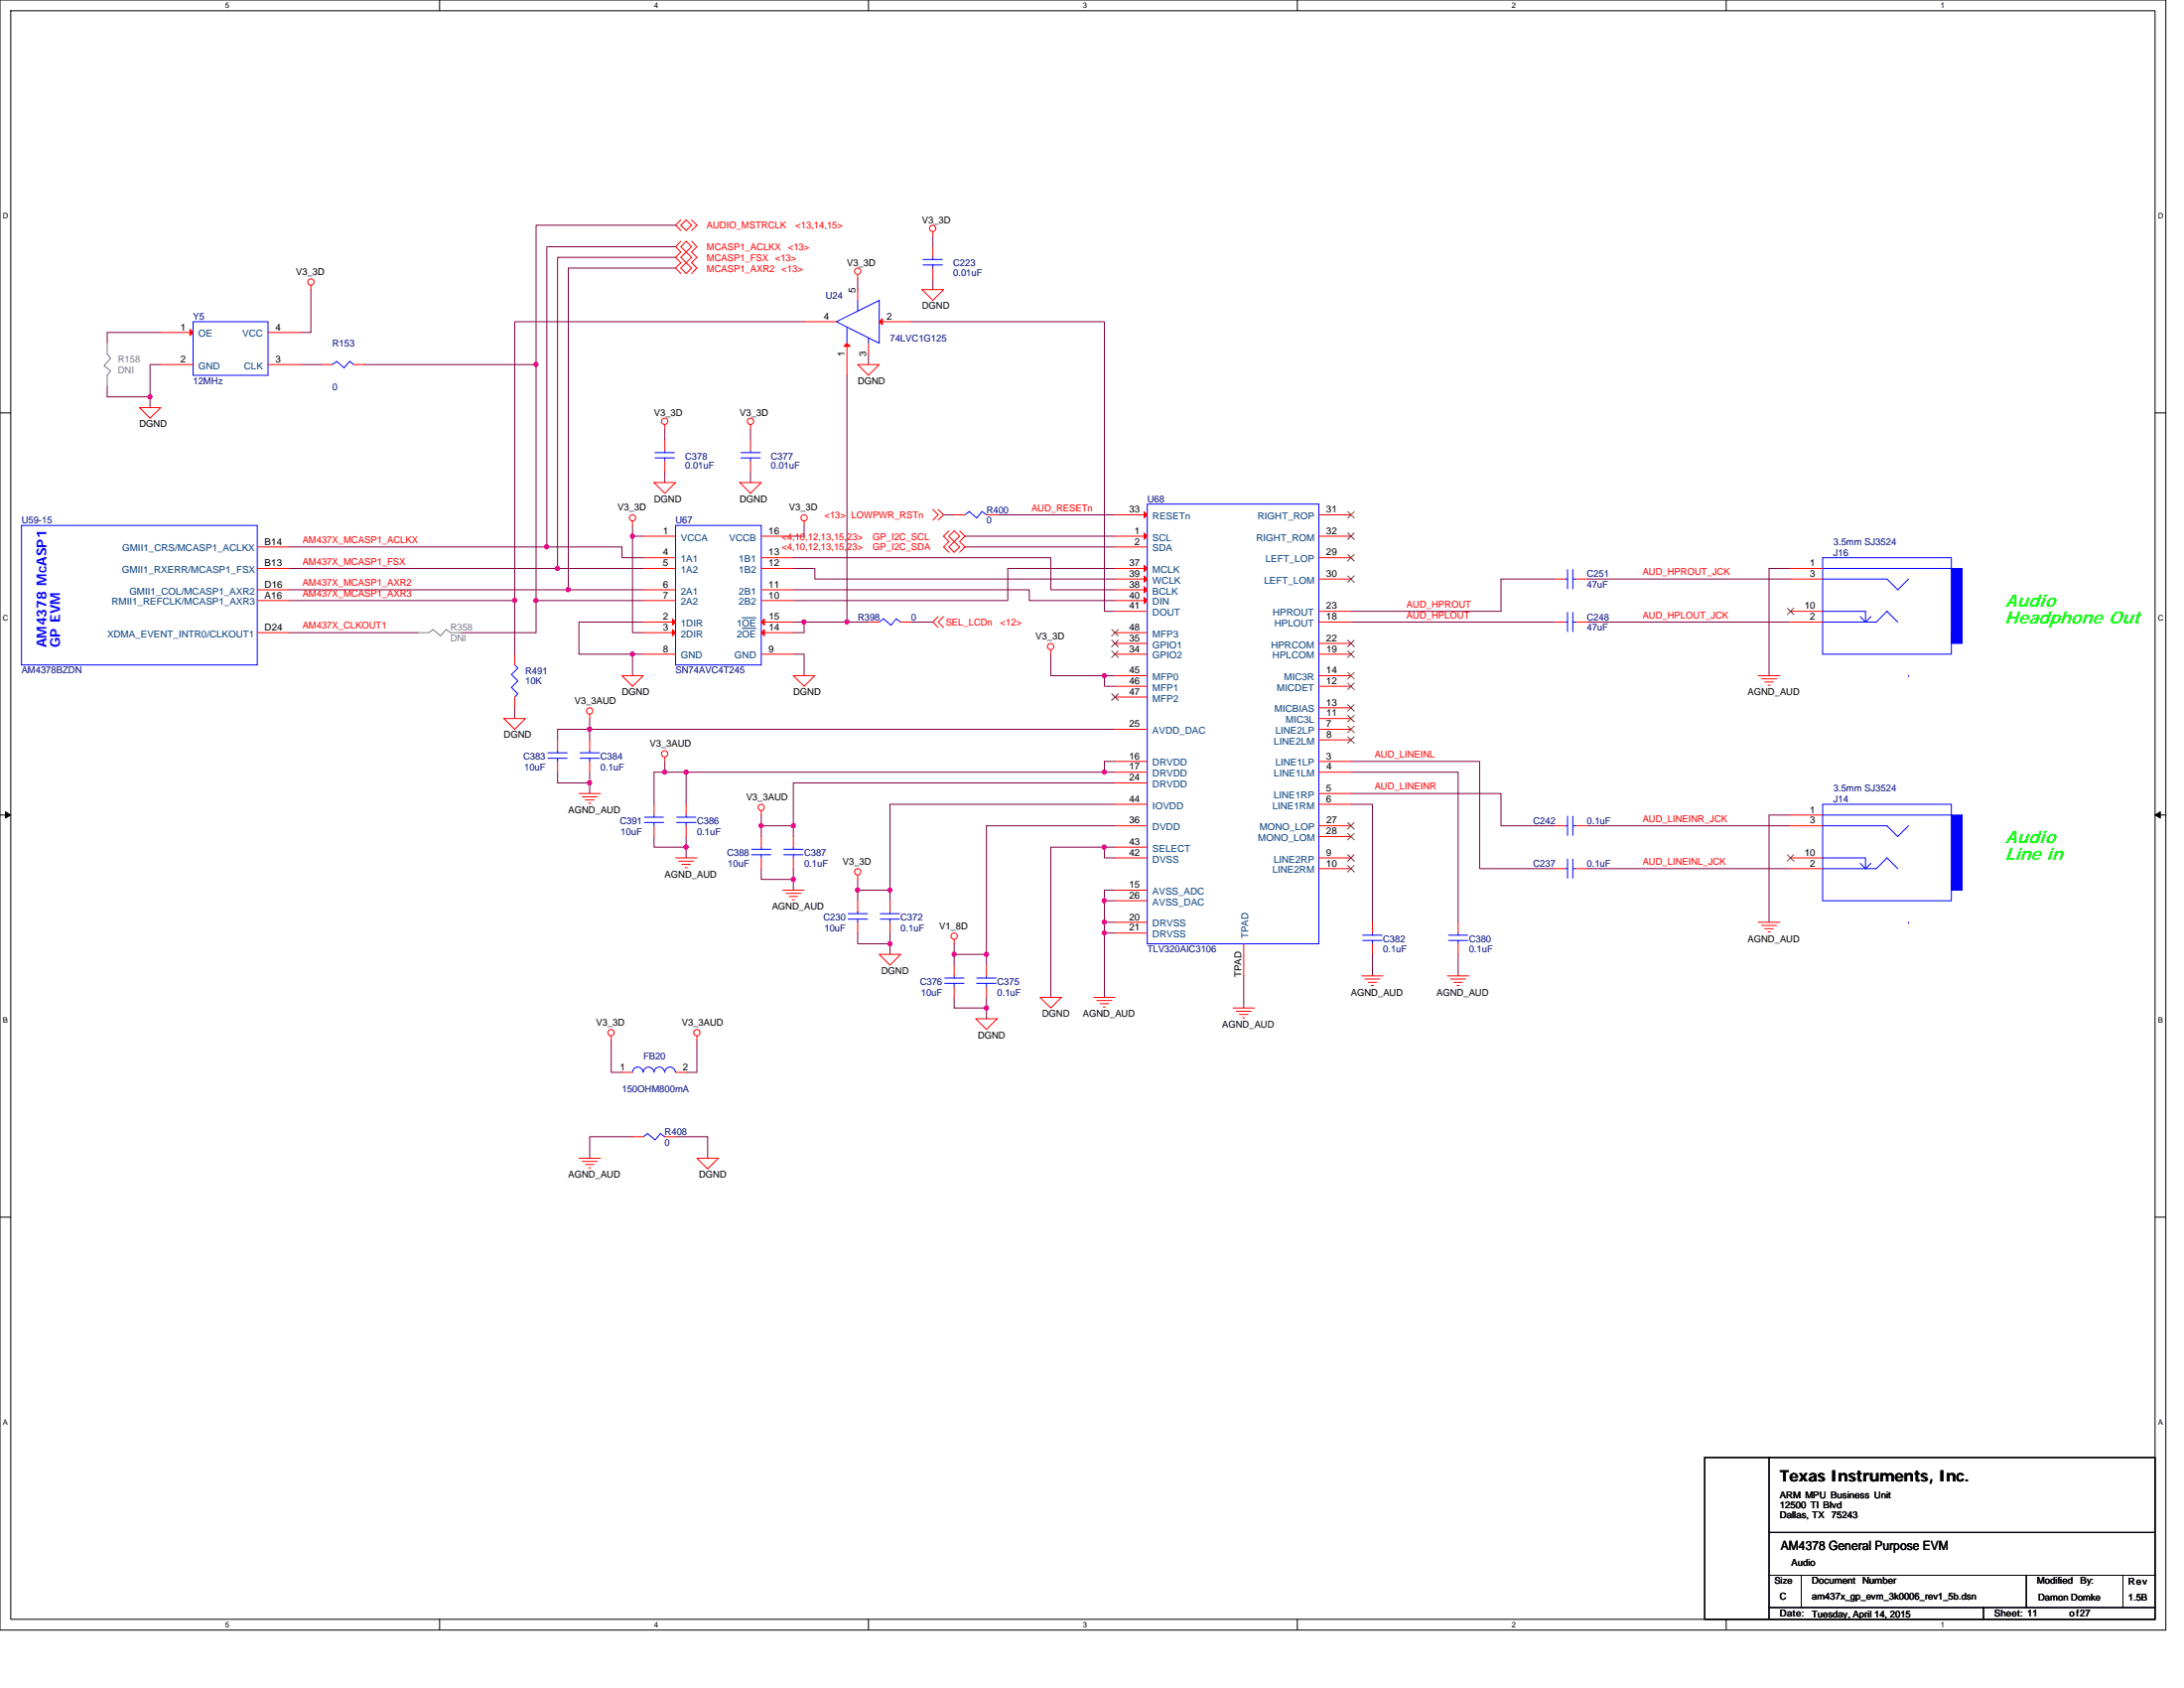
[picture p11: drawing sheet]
<svg xmlns="http://www.w3.org/2000/svg" width="279mm" height="216mm" viewBox="0 0 279 216" stroke-linecap="round" stroke-linejoin="round" font-family="sans-serif">
<path d="M0 0h277.1v208.5h-277.1zM1.4 1.4h274.3v205.7h-274.3z" fill="none" stroke="#000" stroke-width=".13"/>
<g fill="#fff">
<path d="M28.8 .1h.6v1.1h-.6z"/>
<path d="M28.8 207.3h.6v1.1h-.6z"/>
</g>
<path d="M56.2 0v1.4M56.2 207.1v1.4" fill="none" stroke="#000" stroke-width=".13"/>
<g fill="#fff">
<path d="M83.7 .1h.5v1.1h-.5z"/>
<path d="M83.7 207.3h.5v1.1h-.5z"/>
</g>
<path d="M111.1 0v1.4M111.1 207.1v1.4" fill="none" stroke="#000" stroke-width=".13"/>
<g fill="#fff">
<path d="M138.5 .1h.6v1.1h-.6z"/>
<path d="M138.5 207.3h.6v1.1h-.6z"/>
</g>
<path d="M166 0v1.4M166 207.1v1.4" fill="none" stroke="#000" stroke-width=".13"/>
<g fill="#fff">
<path d="M193.4 .1h.6v1.1h-.6z"/>
<path d="M193.4 207.3h.6v1.1h-.6z"/>
</g>
<path d="M220.8 0v1.4M220.8 207.1v1.4" fill="none" stroke="#000" stroke-width=".13"/>
<g fill="#fff">
<path d="M248.3 .1h.5v1.1h-.5z"/>
<path d="M248.3 207.3h.5v1.1h-.5z"/>
<path d="M.4 27.1h.7v1.1h-.7z"/>
<path d="M276.1 27.1h.7v1.1h-.7z"/>
<path d="M.4 78.5h.7v1.1h-.7z"/>
<path d="M276.1 78.5h.7v1.1h-.7z"/>
</g>
<path d="M0 52.8h1.4M275.7 52.8h1.4" fill="none" stroke="#000" stroke-width=".13"/>
<g fill="#fff">
<path d="M.4 130h.6v1.1h-.6z"/>
<path d="M276.1 130h.6v1.1h-.6z"/>
</g>
<path d="M0 104.2h1.4M275.7 104.2h1.4" fill="none" stroke="#000" stroke-width=".13"/>
<path d="M.7 103.8l.7 .4-.7 .4zM275.7 104.2l.7-.4v.8z" fill="#000" stroke="#000" stroke-width=".13"/>
<g fill="#fff">
<path d="M.4 181.4h.6v1.1h-.6z"/>
<path d="M276.1 181.4h.6v1.1h-.6z"/>
</g>
<path d="M0 155.7h1.4M275.7 155.7h1.4M218.1 186.4h57.6v20.7h-57.6zM226.3 186.4v20.6M226.3 196h49.4M226.3 201.5h49.4M226.3 205.6h49.4M230.4 201.5v4.1M253.7 205.6v1.4M259.2 201.5v4.1M271.6 201.5v4.1" fill="none" stroke="#000" stroke-width=".13"/>
<g fill="none" stroke="#800040" stroke-width=".13">
<path d="M39.8 37v5.5h-1.4M86.4 32.9h-15.1v39.8M86.4 34.3h-13.7v41.1M86.4 28.8h-17.8v17.8M86.4 31.6h-16.4v38.4h-33M109.7 35.7v1.3M119.3 30.2v1.4M119.3 35.7v1.3M13.7 49.4v1.4h5.5M19.2 50.8v1.3M20.6 46.6h-1.4v4.2M20.6 42.5h-6.9v1.4"/>
<path d="M38.4 46.6h2.7M46.6 46.6h22M68.6 46.6v30.2h13.7M85 54.9v1.3M96 54.9v1.3M102.9 41.1h-37.1v35.7M108.4 48v31.6M111.1 45.3v1.3M116.6 41.1h24.7v37.1h1.3M37 76.8h28.8M37 72.7h34.3M37 75.4h35.7"/>
<path d="M65.8 76.8v6.9M68.6 76.8v4.1h-9.6M70 70h9.6v1.3h2.7M71.3 72.7h11M72.7 75.4h9.6M80.9 67.2v1.4h1.4M80.9 68.6v12.3h1.4M82.3 79.6h-8.2v4.1h6.8M85 60.3v1.4M96 60.3v1.4M101.5 79.6h1.4v1.3h-1.4M101.5 71.3h32.9v4.1h8.2"/>
<path d="M101.5 72.7h2.7v1.4h38.4M101.5 75.4h30.2v1.4h10.9M102.9 67.2v1.4h-1.4M102.9 79.6h5.5M108.4 79.6h2.7M116.6 79.6h2.7M120.7 65.8h1.4M123.4 68.6h19.2M123.4 70h19.2M127.6 65.8h15M142.6 72.7h-13.7v4.1h-27.4M172.8 79.6h26.1"/>
<path d="M198.9 74.1h-6.9v4.1h-19.2M203 79.6h26.1M203 74.1h26.1M229.1 72.7h-2.8v13.7M37 80.9h16.5M65.8 90.5v1.4M71.3 98.8v1.3h4.1M75.4 93.3h67.2M75.4 98.8v2.7M75.4 93.3v1.3M75.4 93.3h-4.1v1.3M75.4 91.9v1.4"/>
<path d="M80.9 83.7h1.4M80.9 83.7v2.7M85 98.8h-1.3v4.1M85 97.4v1.4M85 98.8h2.8M87.8 98.8v4.1M87.8 98.8h53.5M101.5 83.7h1.4v2.7M134.4 83.7v2.7h6.9v1.4h1.3M141.3 86.4h1.3M141.3 98.8h1.3M142.6 97.4h-1.3v1.4"/>
<path d="M172.8 97.4h16.5v13.7h9.6M172.8 98.8h13.7v19.2M83.7 107v1.4h4.1M87.8 108.4v1.3M87.8 107v1.4M97.4 105.6v1.4M97.4 111.1v1.4h4.1M97.4 104.2v1.4h4.1M101.5 112.5v1.4M101.5 111.1v1.4M101.5 105.6v1.4M109.7 113.9v1.3"/>
<path d="M109.7 119.3v1.4h4.2M109.7 112.5v1.4h4.2M113.9 119.3v2.8M113.9 113.9v1.3M141.3 119.3h1.3M141.3 118h1.3M141.3 115.2h1.3M141.3 108.4h1.3M141.3 119.3v8.3M141.3 115.2v2.8M141.3 118v1.3M142.6 113.9h-1.3v1.3"/>
<path d="M142.6 109.7h-1.3v-1.3h-6.9v19.2M142.6 105.6h-16.4v16.5M142.6 102.9h-28.7v11M142.6 100.1h-41.1v5.5M172.8 101.5h19.2v4.1h6.9M172.8 102.9h2.8v15.1M203 105.6h26.1M203 111.1h26.1M229.1 104.2h-2.8v13.8M78.2 133.1v4.1h1.4M89.2 133.1v4.1h-1.4M122.1 127.6v1.3h4.1"/>
<path d="M122.1 122.1v1.3M122.1 120.7v1.4M122.1 122.1h4.1M126.2 127.6v2.7M126.2 122.1v1.3M159.1 124.8v4.1M175.6 122.1v2.7M186.5 122.1v2.7M80.9 145.4h-5.5v2.7M86.4 145.4h4.1v2.7"/>
</g>
<g fill="#f0f" stroke="#f0f" stroke-width=".13">
<circle cx="19.2" cy="50.7" r=".27"/>
<circle cx="141.3" cy="86.4" r=".27"/>
<circle cx="75.4" cy="93.3" r=".27"/>
<circle cx="75.4" cy="100.1" r=".27"/>
<circle cx="141.3" cy="115.2" r=".27"/>
<circle cx="87.8" cy="108.3" r=".27"/>
<circle cx="85" cy="98.8" r=".27"/>
<circle cx="141.3" cy="108.3" r=".27"/>
<circle cx="101.5" cy="112.5" r=".27"/>
<circle cx="97.4" cy="105.6" r=".27"/>
<circle cx="113.8" cy="120.7" r=".27"/>
<circle cx="109.7" cy="113.8" r=".27"/>
<circle cx="126.2" cy="128.9" r=".27"/>
<circle cx="122.1" cy="122.1" r=".27"/>
<circle cx="126.2" cy="122.1" r=".27"/>
<circle cx="101.5" cy="105.6" r=".27"/>
<circle cx="113.8" cy="113.8" r=".27"/>
<circle cx="141.3" cy="119.3" r=".27"/>
<circle cx="141.3" cy="117.9" r=".27"/>
<circle cx="141.3" cy="98.8" r=".27"/>
<circle cx="87.8" cy="98.8" r=".27"/>
<circle cx="69.9" cy="69.9" r=".27"/>
<circle cx="80.9" cy="83.7" r=".27"/>
<circle cx="80.9" cy="68.6" r=".27"/>
<circle cx="71.3" cy="72.7" r=".27"/>
<circle cx="72.7" cy="75.4" r=".27"/>
<circle cx="68.6" cy="76.8" r=".27"/>
<circle cx="68.6" cy="46.6" r=".27"/>
<circle cx="65.8" cy="76.8" r=".27"/>
<circle cx="108.3" cy="79.6" r=".27"/>
<circle cx="102.9" cy="79.6" r=".27"/>
</g>
<g fill="none" stroke="#f00" stroke-width=".13">
<path d="M39.8 36.5v.5M87.1 34.3l.7-.7 .7 .7-.7 .7zM87.1 28.8l.7-.7 .7 .7-.7 .7zM87.1 30.9l-.7 .7 .7 .6-.7 .7 .7 .7-.7 .7 .7 .7M87.1 28.1l-.7 .7 .7 .7M87.8 32.2l-.7 .7 .7 .7M87.8 30.9l.7 .7-.7 .6-.7-.6zM87.8 32.2l.7 .7-.7 .7M88.5 30.9l.7 .7-.7 .6 .7 .7-.7 .7 .7 .7-.7 .7M88.5 28.1l.7 .7-.7 .7M109.7 35.1v.6M109.7 37v1.4"/>
<path d="M118 37h2.7l-1.4 1.4zM119.3 29.6v.6M119.3 31.6v1.3M119.3 34.3v1.4M17.8 52.1h2.8l-1.4 1.4zM20.6 42.5h4.1M20.6 46.6h4.1M34.3 42.5h4.1M34.3 46.6h4.1M41.1 46.6h1.4M45.3 46.6h1.3M85 54.3v.6"/>
<path d="M85 56.2v1.4M85 59v1.3M96 54.3v.6M96 56.2v1.4M96 59v1.3M102.9 41.1h4.1M108.4 43.9v4.1M109.7 46.6h2.8l-1.4 1.4zM111.1 43.9v1.4M112.5 41.1h4.1M32.9 72.7h4.1M32.9 70h4.1"/>
<path d="M32.9 75.4h4.1M32.9 76.8h4.1M80.9 66.7v.5M82.3 68.6h4.1M82.3 71.3h4.1M82.3 79.6h4.1M82.3 72.7h4.1M82.3 75.4h4.1M82.3 76.8h4.1M83.7 61.7h2.7l-1.4 1.4zM94.6 61.7h2.8l-1.4 1.4zM97.4 68.6h4.1"/>
<path d="M97.4 71.3h4.1M97.4 72.7h4.1M97.4 75.4h4.1M97.4 76.8h4.1M97.4 79.6h4.1M102.9 66.7v.5M111.1 79.6h1.4M115.2 79.6h1.4M119.3 65.2l.7 .6-.7 .7M120 65.2l.7 .6-.7 .7M120 78.9l-.7 .7 .7 .6M120.7 78.9l-.7 .7 .7 .6"/>
<path d="M121.4 67.9l-.7 .7 .7 .7-.7 .7 .7 .6M121.4 68.6l.7-.7 .7 .7-.7 .7zM122.1 69.3l.7 .7-.7 .6-.7-.6zM122.1 65.8h1.3M122.8 67.9l.6 .7-.6 .7 .6 .7-.6 .6M126.2 65.8h1.4M142.6 65.8h4.2M142.6 68.6h4.2M142.6 70h4.2M142.6 72.7h4.2M142.6 74.1h4.2M142.6 75.4h4.2"/>
<path d="M142.6 76.8h4.2M142.6 78.2h4.2M168.7 71.3h4.1M168.7 74.1h4.1M168.7 65.8h4.1M168.7 68.6h4.1M168.7 79.6h4.1M168.7 78.2h4.1M198.9 74.1h1.4M198.9 79.6h1.4M201.6 74.1h1.4M201.6 79.6h1.4"/>
<path d="M229.1 74.1h4.1M229.1 78.2h4.1M229.1 72.7h4.1M229.1 79.6h4.1M32.9 80.9h4.1M64.5 91.9h2.7l-1.4 1.4zM65.8 83.7v1.3M65.8 89.2v1.3M71.3 94.6v1.4M71.3 97.4v1.4M75.4 91.4v.5M75.4 94.6v1.4"/>
<path d="M75.4 97.4v1.4M79.6 86.4h2.7l-1.4 1.4zM82.3 83.7h4.1M82.3 80.9h4.1M85 96.8v.6M97.4 83.7h4.1M97.4 80.9h4.1M101.5 86.4h2.7l-1.3 1.4zM134.4 83.1v.6M142.6 80.9h4.2M142.6 82.3h4.2M142.6 83.7h4.2"/>
<path d="M142.6 86.4h4.2M142.6 87.8h4.2M142.6 89.2h4.2M142.6 93.3h4.2M142.6 97.4h4.2M142.6 98.8h4.2M168.7 82.3h4.1M168.7 83.7h4.1M168.7 86.4h4.1M168.7 87.8h4.1M168.7 90.5h4.1M168.7 91.9h4.1"/>
<path d="M168.7 93.3h4.1M168.7 94.6h4.1M168.7 97.4h4.1M168.7 98.8h4.1M224.9 86.4h2.8M225.4 86.8h1.9M225.8 87.2h1.1M226.2 87.7h.3M74.1 101.5h2.7M74.5 101.9h1.9M74.9 102.3h1.1M75.3 102.7h.3"/>
<path d="M83.7 102.9v1.3M83.7 105.6v1.4M86.4 109.7h2.8M86.8 110.2h2M87.2 110.6h1.1M87.7 111h.2M87.8 102.9v1.3M87.8 105.6v1.4M97.4 103.7v.5M97.4 107v1.4M97.4 109.7v1.4M100.1 113.9h2.8"/>
<path d="M100.5 114.3h2M100.9 114.7h1.1M101.4 115.1h.2M101.5 107v1.4M101.5 109.7v1.4M109.7 111.9v.6M109.7 115.2v1.4M109.7 118v1.3M113.9 115.2v1.4M113.9 118v1.3M142.6 102.9h4.2M142.6 105.6h4.2"/>
<path d="M142.6 108.4h4.2M142.6 109.7h4.2M142.6 113.9h4.2M142.6 115.2h4.2M142.6 118h4.2M142.6 119.3h4.2M142.6 100.1h4.2M168.7 101.5h4.1M168.7 102.9h4.1M168.7 105.6h4.1M168.7 107h4.1M168.7 109.7h4.1"/>
<path d="M168.7 111.1h4.1M175.6 118v1.3M186.5 118v1.3M198.9 105.6h1.4M198.9 111.1h1.4M201.6 105.6h1.4M201.6 111.1h1.4M224.9 118h2.8M225.4 118.4h1.9M225.8 118.8h1.1M226.2 119.2h.3M229.1 105.6h4.1"/>
<path d="M229.1 109.7h4.1M229.1 104.2h4.1M229.1 111.1h4.1M78.2 132.5v.6M79.6 137.2h1.3M86.4 137.2h1.4M89.2 132.5v.6M112.5 122.1h2.7l-1.3 1.3zM122.1 120.2v.5M122.1 123.4v1.4M122.1 126.2v1.4M124.8 130.3h2.8l-1.4 1.4z"/>
<path d="M126.2 123.4v1.4M126.2 126.2v1.4M133.1 127.6h2.7l-1.4 1.3zM139.9 127.6h2.7M140.3 128h1.9M140.7 128.4h1.1M141.1 128.8h.3M157.7 128.9h2.8M158.2 129.3h1.9M158.6 129.8h1.1M159 130.2h.2M159.1 120.7v4.1"/>
<path d="M174.2 124.8h2.7M174.6 125.2h1.9M175 125.6h1.1M175.4 126h.3M175.6 120.7v1.4M185.2 124.8h2.7M185.6 125.2h1.9M186 125.6h1.1M186.4 126h.3M186.5 120.7v1.4M74.1 148.1h2.7M74.5 148.5h1.9"/>
<path d="M74.9 148.9h1.1M75.3 149.4h.3M80.9 145.4h1.4M85 145.4h1.4M89.2 148.1h2.7l-1.4 1.4z"/>
<circle cx="39.8" cy="36.1" r=".4"/>
<circle cx="109.7" cy="34.7" r=".4"/>
<circle cx="119.3" cy="29.2" r=".4"/>
<circle cx="85" cy="53.9" r=".4"/>
<circle cx="96" cy="53.9" r=".4"/>
<circle cx="80.9" cy="66.2" r=".4"/>
<circle cx="102.9" cy="66.2" r=".4"/>
<circle cx="75.4" cy="90.9" r=".4"/>
<circle cx="85" cy="96.4" r=".4"/>
<circle cx="134.4" cy="82.7" r=".4"/>
<circle cx="97.4" cy="103.3" r=".4"/>
<circle cx="109.7" cy="111.5" r=".4"/>
<circle cx="122.1" cy="119.7" r=".4"/>
<circle cx="78.2" cy="132.1" r=".4"/>
<circle cx="89.2" cy="132.1" r=".4"/>
</g>
<g fill="none" stroke="#00f" stroke-width=".13">
<path d="M109.7 38.4v1.4M118.1 33.9h2.5M118.1 33.2h2.5M119.3 32.9v.3M119.3 33.9v.4M24.7 41.1h9.6v6.9h-9.6zM42.5 46.6l.6-.4 .9 .9 .7-.9 .6 .4M83.8 58.6h2.5M83.8 57.9h2.5M85 57.6v.3M85 58.6v.4M94.8 58.6h2.5"/>
<path d="M94.8 57.9h2.5M96 57.6v.3M96 58.6v.4M107 41.1l5.5-2.7v5.5zM108.4 41.8v2.1M111.1 43.2v.7M2.8 67.2h30.1v17.8h-30.1zM86.4 67.2h11v17.8h-11zM112.5 79.6l.5-.5 1 .9 .7-.9 .5 .5M123.4 65.8l.6-.4 .9 .9 .7-.9 .6 .4M146.8 64.5h21.9v56.2h-21.9zM200.3 74.1h.2"/>
<path d="M200.3 79.6h.2M200.5 72.8v2.5M200.5 78.3v2.5M201.2 72.8v2.5M201.2 78.3v2.5M201.2 74.1h.4M201.2 79.6h.4M233.2 74.1h8.2l1.4 1.3 1.4-1.3M233.2 72.7h16.4v-1.4h-16.4v12.4h16.4v-2.8M233.2 79.6h6.8l1.4-1.4 1.4 1.4M233.2 78.2h5.5v1.4M238 78.9l.7 .7"/>
<path d="M239.4 78.9l-.7 .7M65.8 85l.5 .4-.9 .9 .9 .8-.9 .8 .9 .9-.5 .4M70.1 97h2.5M70.1 96.3h2.5M71.3 96v.3M71.3 97v.4M74.2 97h2.5M74.2 96.3h2.5M75.4 96v.3M75.4 97v.4M242.8 87.8h.1M244.2 86.4h.1"/>
<path d="M249.6 83.7h.1M82.4 105.2h2.5M82.4 104.5h2.5M83.7 104.2v.3M83.7 105.2v.4M86.6 105.2h2.4M86.6 104.5h2.4M87.8 104.2v.3M87.8 105.2v.4M96.2 109.3h2.4M96.2 108.6h2.4M97.4 108.4v.2"/>
<path d="M97.4 109.3v.4M100.3 109.3h2.4M100.3 108.6h2.4M101.5 108.4v.2M101.5 109.3v.4M108.5 117.6h2.5M108.5 116.9h2.5M109.7 116.6v.3M109.7 117.6v.4M112.6 117.6h2.5M112.6 116.9h2.5M113.9 116.6v.3"/>
<path d="M113.9 117.6v.4M174.3 119.6h2.5M175.6 119.3v.3M185.3 119.6h2.5M186.5 119.3v.3M200.3 105.6h.2M200.3 111.1h.2M200.5 104.4v2.4M200.5 109.9v2.4M201.2 104.4v2.4M201.2 109.9v2.4M201.2 105.6h.4"/>
<path d="M201.2 111.1h.4M233.2 104.2h16.4v-1.3h-16.4v12.3h16.4v-2.7M233.2 111.1h6.8l1.4-1.4 1.4 1.4M233.2 109.7h5.5v1.4M238 110.4l.7 .7M239.4 110.4l-.7 .7M242.8 119.3h.1M244.2 118h.1M244.2 105.6l-1.4 1.4-1.4-1.4h-8.2M249.6 115.2h.1M80.9 137.1a.68 .68 0 0 1 .7-.6 .68 .68 0 0 1 .7 .6M82.3 137.1a.68 .68 0 0 1 .7-.6 .68 .68 0 0 1 .7 .6 .69 .69 0 0 1 .6-.6 .69 .69 0 0 1 .7 .6"/>
<path d="M85 137.1a.68 .68 0 0 1 .7-.6 .68 .68 0 0 1 .7 .6M120.8 125.8h2.5M120.8 125.1h2.5M122.1 124.8v.3M122.1 125.8v.4M124.9 125.8h2.5M124.9 125.1h2.5M126.2 124.8v.3M126.2 125.8v.4M174.3 120.3h2.5M175.6 120.3v.4M185.3 120.3h2.5"/>
<path d="M186.5 120.3v.4M85 145.4l-.5-.4-.7 .8-1-.8-.5 .4"/>
</g>
<path d="M13.7 43.9v1.4l.4 .5-.8 1 .8 .7-.4 .5v1.4M53.5 80.9h1.4l.5-.4 1 .8 .7-.8 .5 .4h1.4" fill="none" stroke="#808080" stroke-width=".13"/>
<g fill="#f00" stroke="#f00" stroke-width=".13">
<path d="M112.5 41.1l.4-.4v.9z"/>
<path d="M108 44.3l.4-.4 .4 .4z"/>
<path d="M24.3 42.1l.4 .4-.4 .4z"/>
<path d="M146.4 65.4l.4 .4-.4 .5z"/>
<path d="M146.4 68.2l.4 .4-.4 .4z"/>
<path d="M146.4 72.3l.4 .4-.4 .4z"/>
<path d="M146.4 73.7l.4 .4-.4 .4z"/>
<path d="M146.4 75l.4 .4-.4 .4z"/>
<path d="M146.4 76.4l.4 .4-.4 .4z"/>
<path d="M86 79.2l.4 .4-.4 .4z"/>
<path d="M86 80.5l.4 .4-.4 .4z"/>
<path d="M97.4 79.6l.4-.4v.8z"/>
<path d="M97.4 80.9l.4-.4v.8z"/>
</g>
<g fill="#00f" stroke="#00f" stroke-width=".13">
<path d="M249.6 104.2v9.7h1.4v-9.7z" fill-rule="evenodd"/>
<path d="M249.6 72.7v9.6h1.4v-9.6z" fill-rule="evenodd"/>
</g>
<g fill="none" stroke="#804000" stroke-width=".13">
<path d="M172.4 70.9l.8 .9M172.4 73.7l.8 .8M172.4 65.4l.8 .9M172.4 68.2l.8 .8M173.2 70.9l-.8 .9M173.2 73.7l-.8 .8M173.2 65.4l-.8 .9M173.2 68.2l-.8 .8M228.7 77.8l.8 .8M229.5 77.8l-.9 .8M142.2 80.5l.9 .8M142.2 81.9l.9 .8"/>
<path d="M142.2 83.3l.9 .8M142.2 88.8l.9 .8M143 80.5l-.8 .8M143 81.9l-.8 .8M143 83.3l-.8 .8M143 88.8l-.8 .8M172.4 81.9l.8 .8M172.4 83.3l.8 .8M172.4 86l.8 .8M172.4 87.4l.8 .8M172.4 90.1l.8 .9M172.4 91.5l.8 .8"/>
<path d="M172.4 92.9l.8 .8M172.4 94.2l.8 .9M173.2 81.9l-.8 .8M173.2 83.3l-.8 .8M173.2 86l-.8 .8M173.2 87.4l-.8 .8M173.2 90.1l-.8 .9M173.2 91.5l-.8 .8M173.2 92.9l-.8 .8M173.2 94.2l-.8 .9M172.4 105.2l.8 .8M172.4 106.6l.8 .8"/>
<path d="M172.4 109.3l.8 .9M172.4 110.7l.8 .8M173.2 105.2l-.8 .8M173.2 106.6l-.8 .8M173.2 109.3l-.8 .9M173.2 110.7l-.8 .8M228.7 109.3l.8 .9M229.5 109.3l-.9 .9"/>
</g>
<path d="M94.9 79h1.8M94.9 80.4h1.8" fill="none" stroke="#004080" stroke-width=".13"/>
<g font-size="2.3" fill="#0f0">
<text x="256.5" y="77.6">Audio</text>
<text x="256.5" y="79.8">Headphone Out</text>
<text x="256.5" y="107.8">Audio</text>
<text x="256.5" y="110">Line in</text>
</g>
<text font-size="2" x="227.7" y="189.5">Texas Instruments, Inc.</text>
<g font-size="1.8" fill="#00f">
<text x="5.9" y="82.8" transform="rotate(-90 5.9 82.8)">AM4378 McASP1</text>
<text x="7.7" y="82.8" transform="rotate(-90 7.7 82.8)">GP EVM</text>
</g>
<text font-size="1.6" x="227.8" y="198.2">AM4378 General Purpose EVM</text>
<g font-size="1.2" fill="#f00">
<text x="90.4" y="29.3">AUDIO_MSTRCLK</text>
<text x="101.8" y="29.3">&lt;13,14,15&gt;</text>
<text x="90.4" y="32">MCASP1_ACLKX</text>
<text x="90.4" y="33.4">MCASP1_FSX &lt;13&gt;</text>
<text x="90.4" y="34.7">MCASP1_AXR2</text>
<text x="100" y="34.7">&lt;13&gt;</text>
<text x="100.8" y="32">&lt;13&gt;</text>
<text x="132" y="65.4">AUD_RESETn</text>
<text x="38.7" y="69.5">AM437X_MCASP1_ACLKX</text>
<text x="100" y="69">&lt;4,10,12,13,15,23&gt;</text>
<text x="100" y="70.4">&lt;4,10,12,13,15,23&gt;</text>
<text x="105.5" y="66.3">&lt;13&gt;</text>
<text x="108.9" y="66.3">LOWPWR_RSTn</text>
<text x="111.7" y="69">GP_I2C_SCL</text>
<text x="111.7" y="70.4">GP_I2C_SDA</text>
<text x="38.7" y="72.2">AM437X_MCASP1_FSX</text>
<text x="38.7" y="75">AM437X_MCASP1_AXR2</text>
<text x="38.7" y="76.3">AM437X_MCASP1_AXR3</text>
<text x="180" y="77.7">AUD_HPROUT</text>
<text x="210.1" y="73.6">AUD_HPROUT_JCK</text>
<text x="38.7" y="80.4">AM437X_CLKOUT1</text>
<text x="121" y="80">SEL_LCDn</text>
<text x="128" y="80">&lt;12&gt;</text>
<text x="180" y="79.1">AUD_HPLOUT</text>
<text x="210.1" y="79.1">AUD_HPLOUT_JCK</text>
<text x="175.9" y="101">AUD_LINEINR</text>
<text x="175.9" y="96.9">AUD_LINEINL</text>
<text x="210.1" y="105.1">AUD_LINEINR_JCK</text>
<text x="210.1" y="110.6">AUD_LINEINL_JCK</text>
</g>
<g font-size="1.2">
<text x="118" y="28.6">V3_3D</text>
<text x="37.9" y="35.1">V3_3D</text>
<text x="108.4" y="34">V3_3D</text>
<text x="105.4" y="40.9">4</text>
<text x="109.4" y="37.5" transform="rotate(-90 109.4 37.5)">5</text>
<text x="113.4" y="40.9">2</text>
<text x="118" y="39.5">DGND</text>
<text x="23.1" y="42.2">1</text>
<text x="23.1" y="46.3">2</text>
<text x="35.2" y="46.3">3</text>
<text x="35.2" y="42.2">4</text>
<text x="108.1" y="45.6" transform="rotate(-90 108.1 45.6)">1</text>
<text x="110.8" y="45.6" transform="rotate(-90 110.8 45.6)">3</text>
<text x="83.7" y="53.3">V3_3D</text>
<text x="94.6" y="53.3">V3_3D</text>
<text x="109.7" y="49.1">DGND</text>
<text x="17.8" y="54.6">DGND</text>
<text x="79" y="65.3">V3_3D</text>
<text x="83.7" y="64.2">DGND</text>
<text x="94.6" y="64.2">DGND</text>
<text x="100.9" y="65.3">V3_3D</text>
<text x="144.5" y="65.6">33</text>
<text x="169.7" y="65.6">31</text>
<text x="33.9" y="69.7">B14</text>
<text x="84.8" y="68.3">1</text>
<text x="84.8" y="71">4</text>
<text x="98.3" y="71">13</text>
<text x="98.3" y="68.3">16</text>
<text x="145.1" y="68.3">1</text>
<text x="145.1" y="69.7">2</text>
<text x="169.7" y="68.3">32</text>
<text x="169.7" y="71">29</text>
<text x="33.9" y="72.4">B13</text>
<text x="33.9" y="75.1">D16</text>
<text x="33.9" y="76.5">A16</text>
<text x="84.8" y="72.4">5</text>
<text x="84.8" y="75.1">6</text>
<text x="84.8" y="76.5">7</text>
<text x="98.3" y="72.4">12</text>
<text x="98.3" y="75.1">11</text>
<text x="98.3" y="76.5">10</text>
<text x="144.5" y="72.4">37</text>
<text x="144.5" y="73.8">39</text>
<text x="144.5" y="75.1">38</text>
<text x="144.5" y="76.5">40</text>
<text x="144.5" y="77.9">41</text>
<text x="169.7" y="73.8">30</text>
<text x="169.7" y="77.9">23</text>
<text x="230.9" y="77.9">10</text>
<text x="231.5" y="73.8">3</text>
<text x="231.5" y="72.4">1</text>
<text x="33.9" y="80.6">D24</text>
<text x="84.8" y="83.4">8</text>
<text x="84.8" y="79.3">2</text>
<text x="84.8" y="80.6">3</text>
<text x="98.3" y="83.4">9</text>
<text x="98.3" y="79.3">15</text>
<text x="98.3" y="80.6">14</text>
<text x="132.5" y="81.8">V3_3D</text>
<text x="144.5" y="80.6">48</text>
<text x="144.5" y="82">35</text>
<text x="144.5" y="83.4">34</text>
<text x="169.7" y="82">22</text>
<text x="169.7" y="79.3">18</text>
<text x="169.7" y="83.4">19</text>
<text x="231.5" y="79.3">2</text>
<text x="79.6" y="88.9">DGND</text>
<text x="101.5" y="88.9">DGND</text>
<text x="144.5" y="86.1">45</text>
<text x="144.5" y="87.5">46</text>
<text x="144.5" y="88.9">47</text>
<text x="169.7" y="87.5">12</text>
<text x="169.7" y="86.1">14</text>
<text x="223.6" y="88.9">AGND_AUD</text>
<text x="64.5" y="94.4">DGND</text>
<text x="73.5" y="90">V3_3AUD</text>
<text x="83.1" y="95.5">V3_3AUD</text>
<text x="144.5" y="93">25</text>
<text x="169.7" y="93">7</text>
<text x="169.7" y="90.2">13</text>
<text x="169.7" y="94.3">8</text>
<text x="169.7" y="91.6">11</text>
<text x="144.5" y="97.1">16</text>
<text x="144.5" y="98.5">17</text>
<text x="144.5" y="99.8">24</text>
<text x="169.7" y="97.1">3</text>
<text x="169.7" y="101.2">5</text>
<text x="169.7" y="98.5">4</text>
<text x="72.7" y="104">AGND_AUD</text>
<text x="95.5" y="102.3">V3_3AUD</text>
<text x="144.5" y="102.6">44</text>
<text x="144.5" y="105.3">36</text>
<text x="169.7" y="102.6">6</text>
<text x="169.7" y="106.7">28</text>
<text x="169.7" y="105.3">27</text>
<text x="231.5" y="105.3">3</text>
<text x="231.5" y="103.9">1</text>
<text x="85" y="112.2">AGND_AUD</text>
<text x="107.8" y="110.6">V3_3D</text>
<text x="144.5" y="108.1">43</text>
<text x="144.5" y="109.4">42</text>
<text x="144.5" y="113.6">15</text>
<text x="169.7" y="110.8">10</text>
<text x="169.7" y="109.4">9</text>
<text x="230.9" y="109.4">10</text>
<text x="231.5" y="110.8">2</text>
<text x="98.8" y="116.3">AGND_AUD</text>
<text x="120.2" y="118.8">V1_8D</text>
<text x="144.5" y="114.9">26</text>
<text x="144.5" y="117.7">20</text>
<text x="144.5" y="119">21</text>
<text x="112.8" y="124.6">DGND</text>
<text x="158.8" y="125" transform="rotate(-90 158.8 125)">TPAD</text>
<text x="223.6" y="120.5">AGND_AUD</text>
<text x="76.3" y="131.1">V3_3D</text>
<text x="87.2" y="131.1">V3_3AUD</text>
<text x="133.3" y="130">DGND</text>
<text x="138.5" y="130">AGND_AUD</text>
<text x="156.4" y="131.4">AGND_AUD</text>
<text x="172.8" y="127.3">AGND_AUD</text>
<text x="183.8" y="127.3">AGND_AUD</text>
<text x="79.3" y="136.9">1</text>
<text x="87.4" y="136.9">2</text>
<text x="125.1" y="132.8">DGND</text>
<text x="72.7" y="150.6">AGND_AUD</text>
<text x="89.4" y="150.6">DGND</text>
<text x="227.7" y="191.6">ARM MPU Business Unit</text>
<text x="227.7" y="192.9">12500 TI Blvd</text>
<text x="227.7" y="194.2">Dallas, TX</text>
<text x="234.3" y="194.2">75243</text>
<text x="227" y="202.6">Size</text>
<text x="229.2" y="200.3">Audio</text>
<text x="231.8" y="202.6">Document</text>
<text x="238.3" y="202.6">Number</text>
<text x="260.6" y="202.6">Modified</text>
<text x="266.1" y="202.6">By:</text>
<text x="272.3" y="202.8">Rev</text>
<text x="227.7" y="206.7">Date:</text>
<text x="227.7" y="204.5">C</text>
<text x="231.8" y="206.9">Tuesday, April 14, 2015</text>
<text x="231.8" y="204.5">am437x_gp_evm_3k0006_rev1_5b.dsn</text>
<text x="255.1" y="206.7">Sheet: 11</text>
<text x="260.8" y="204.7">Damon Domke</text>
<text x="264.7" y="206.7">of27</text>
<text x="272.3" y="204.7">1.5B</text>
</g>
<g font-size="1.2" fill="#000080">
<text x="121.9" y="34">C223</text>
<text x="121.9" y="35.3">0.01uF</text>
<text x="24.7" y="40.9">Y5</text>
<text x="105.6" y="38.2">U24</text>
<text x="42.5" y="44.3">R153</text>
<text x="113.9" y="43.6">74LVC1G125</text>
<text x="24.7" y="49.1">12MHz</text>
<text x="42.5" y="50">0</text>
<text x="87.7" y="58.7">C378</text>
<text x="87.7" y="60">0.01uF</text>
<text x="98.6" y="58.7">C377</text>
<text x="98.6" y="60">0.01uF</text>
<text x="126.2" y="65.6">R400</text>
<text x="146.8" y="64.2">U68</text>
<text x="2.8" y="67">U59-15</text>
<text x="86.4" y="67">U67</text>
<text x="126.2" y="67">0</text>
<text x="234.5" y="71.1">J16</text>
<text x="234.5" y="69.7">3.5mm SJ3524</text>
<text x="203" y="73.8">C251</text>
<text x="203" y="75.2">47uF</text>
<text x="109.7" y="79.3">R398</text>
<text x="116.6" y="79.3">0</text>
<text x="203" y="79.3">C248</text>
<text x="203" y="80.7">47uF</text>
<text x="2.8" y="86.2">AM4378BZDN</text>
<text x="67.2" y="86.2">R491</text>
<text x="67.2" y="87.5">10K</text>
<text x="86.4" y="86.2">SN74AVC4T245</text>
<text x="66.9" y="97.1">C383</text>
<text x="67.1" y="98.5">10uF</text>
<text x="76.8" y="97.1">C384</text>
<text x="76.8" y="98.5">0.1uF</text>
<text x="234.5" y="101.3">3.5mm SJ3524</text>
<text x="79.3" y="105.4">C391</text>
<text x="79.4" y="106.7">10uF</text>
<text x="89.2" y="105.4">C386</text>
<text x="89.2" y="106.7">0.1uF</text>
<text x="196.2" y="105.4">C242</text>
<text x="203" y="105.4">0.1uF</text>
<text x="234.5" y="102.6">J14</text>
<text x="93" y="109.5">C388</text>
<text x="93.1" y="110.8">10uF</text>
<text x="102.9" y="109.5">C387</text>
<text x="102.9" y="110.8">0.1uF</text>
<text x="196.2" y="110.8">C237</text>
<text x="203" y="110.8">0.1uF</text>
<text x="105.3" y="117.7">C230</text>
<text x="105.5" y="119.1">10uF</text>
<text x="115.2" y="117.7">C372</text>
<text x="115.2" y="119.1">0.1uF</text>
<text x="117.7" y="125.9">C376</text>
<text x="127.6" y="125.9">C375</text>
<text x="146.8" y="121.8">TLV320AIC3106</text>
<text x="176.9" y="120.5">C382</text>
<text x="176.9" y="121.8">0.1uF</text>
<text x="187.9" y="120.5">C380</text>
<text x="187.9" y="121.8">0.1uF</text>
<text x="117.8" y="127.3">10uF</text>
<text x="127.6" y="127.3">0.1uF</text>
<text x="82.3" y="135.6">FB20</text>
<text x="79.6" y="139.7">150OHM800mA</text>
<text x="85" y="145.1">R408</text>
<text x="85" y="146.5">0</text>
</g>
<g font-size="1.2" fill="#808080">
<text x="15.1" y="46.4">R158</text>
<text x="15.1" y="47.8">DNI</text>
<text x="57.6" y="80.7">R358</text>
<text x="57.6" y="82">DNI</text>
</g>
<g font-size="1.2" fill="#004080">
<text x="25.4" y="43.1">OE</text>
<text x="25.4" y="47.2">GND</text>
<text x="31" y="43.1">VCC</text>
<text x="31.2" y="47.2">CLK</text>
<text x="15.6" y="70.5">GMII1_CRS/MCASP1_ACLKX</text>
<text x="87.1" y="69.2">VCCA</text>
<text x="87.1" y="71.9">1A1</text>
<text x="93.3" y="69.2">VCCB</text>
<text x="94.5" y="71.9">1B1</text>
<text x="147.4" y="66.4">RESETn</text>
<text x="147.4" y="69.2">SCL</text>
<text x="147.4" y="70.5">SDA</text>
<text x="160.7" y="69.2">RIGHT_ROM</text>
<text x="160.9" y="66.4">RIGHT_ROP</text>
<text x="161.9" y="71.9">LEFT_LOP</text>
<text x="14.3" y="77.4">RMII1_REFCLK/MCASP1_AXR3</text>
<text x="15.6" y="73.3">GMII1_RXERR/MCASP1_FSX</text>
<text x="16.6" y="76">GMII1_COL/MCASP1_AXR2</text>
<text x="87.1" y="73.3">1A2</text>
<text x="87.1" y="76">2A1</text>
<text x="87.1" y="77.4">2A2</text>
<text x="94.5" y="73.3">1B2</text>
<text x="94.5" y="76">2B1</text>
<text x="94.5" y="77.4">2B2</text>
<text x="147.4" y="73.3">MCLK</text>
<text x="147.4" y="74.6">WCLK</text>
<text x="147.4" y="76">BCLK</text>
<text x="147.4" y="77.4">DIN</text>
<text x="161.7" y="74.6">LEFT_LOM</text>
<text x="13.7" y="81.5">XDMA_EVENT_INTR0/CLKOUT1</text>
<text x="87.1" y="80.1">1DIR</text>
<text x="87.1" y="81.5">2DIR</text>
<text x="94.3" y="80.1">1OE</text>
<text x="94.3" y="81.5">2OE</text>
<text x="147.4" y="78.8">DOUT</text>
<text x="147.4" y="81.5">MFP3</text>
<text x="147.4" y="82.9">GPIO1</text>
<text x="162.6" y="82.9">HPRCOM</text>
<text x="162.8" y="78.8">HPROUT</text>
<text x="163" y="80.1">HPLOUT</text>
<text x="87.1" y="84.2">GND</text>
<text x="94" y="84.2">GND</text>
<text x="147.4" y="84.2">GPIO2</text>
<text x="147.4" y="87">MFP0</text>
<text x="147.4" y="88.3">MFP1</text>
<text x="147.4" y="89.7">MFP2</text>
<text x="162.8" y="84.2">HPLCOM</text>
<text x="163.4" y="88.3">MICDET</text>
<text x="164.3" y="87">MIC3R</text>
<text x="147.4" y="93.9">AVDD_DAC</text>
<text x="163" y="95.2">LINE2LM</text>
<text x="163" y="91.1">MICBIAS</text>
<text x="163.2" y="93.9">LINE2LP</text>
<text x="164.5" y="92.5">MIC3L</text>
<text x="147.4" y="98">DRVDD</text>
<text x="147.4" y="99.3">DRVDD</text>
<text x="147.4" y="100.7">DRVDD</text>
<text x="163" y="99.3">LINE1LM</text>
<text x="163.2" y="98">LINE1LP</text>
<text x="147.4" y="103.4">IOVDD</text>
<text x="147.4" y="106.2">DVDD</text>
<text x="161" y="107.6">MONO_LOM</text>
<text x="161.1" y="106.2">MONO_LOP</text>
<text x="162.8" y="103.4">LINE1RM</text>
<text x="162.9" y="102.1">LINE1RP</text>
<text x="147.4" y="108.9">SELECT</text>
<text x="147.4" y="110.3">DVSS</text>
<text x="162.8" y="111.7">LINE2RM</text>
<text x="162.9" y="110.3">LINE2RP</text>
<text x="147.4" y="114.4">AVSS_ADC</text>
<text x="147.4" y="115.8">AVSS_DAC</text>
<text x="147.4" y="118.5">DRVSS</text>
<text x="147.4" y="119.9">DRVSS</text>
<text x="159.7" y="120" transform="rotate(-90 159.7 120)">TPAD</text>
</g>
<g font-size="1">
<text x="28.8" y="1">5</text>
<text x="83.7" y="1">4</text>
<text x="138.5" y="1">3</text>
<text x="193.4" y="1">2</text>
<text x="248.3" y="1">1</text>
<text x=".4" y="28">D</text>
<text x="276.1" y="28">D</text>
<text x=".4" y="79.4">C</text>
<text x="276.1" y="79.4">C</text>
<text x=".4" y="130.9">B</text>
<text x="276.1" y="130.9">B</text>
<text x=".4" y="182.3">A</text>
<text x="276.1" y="182.3">A</text>
<text x="28.8" y="208.2">5</text>
<text x="83.7" y="208.2">4</text>
<text x="138.5" y="208.2">3</text>
<text x="193.4" y="208.2">2</text>
<text x="248.3" y="208.2">1</text>
</g>
</svg>
